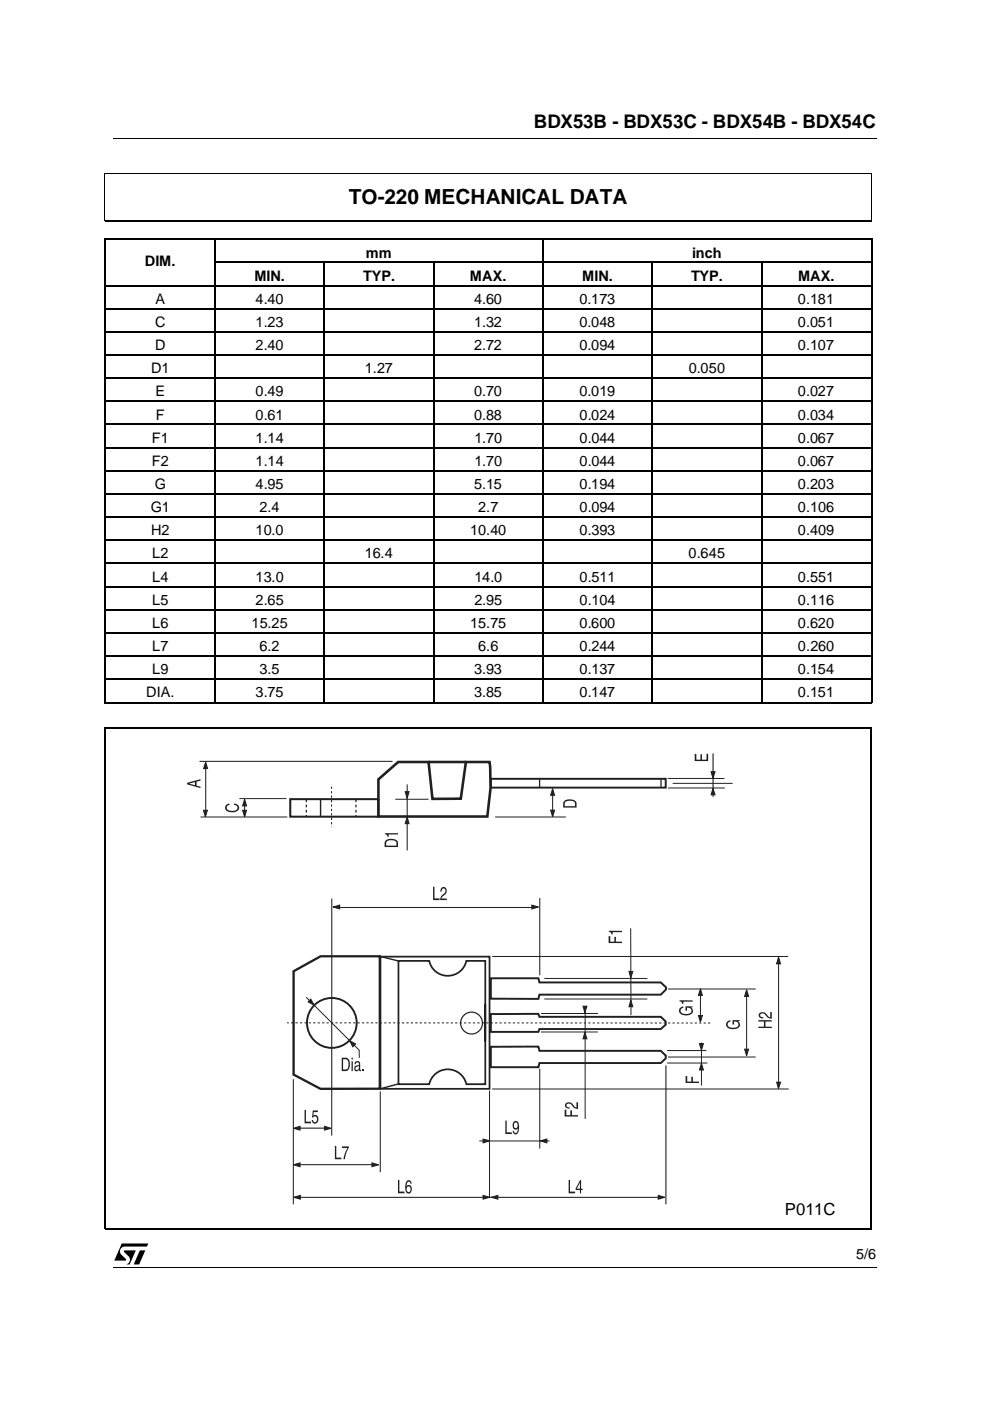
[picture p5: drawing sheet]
<svg xmlns="http://www.w3.org/2000/svg" width="210mm" height="297mm" viewBox="0 0 210 297" stroke-linecap="round" stroke-linejoin="round" font-family="sans-serif">
<g fill="none" stroke="#000" stroke-width=".24">
<path d="M22.2 50.6h162.7M22.3 50.5v98.6M45.6 55.6h139.1M45.6 50.7v98.2M68.8 55.5v93.4M91.9 55.5v93.4M115.1 50.7v98.2M138.3 55.5v93.4M161.5 55.5v93.4M184.8 50.5v98.6M22.3 60.5h162.3M22.3 65.4h162.3"/>
<path d="M22.3 70.3h162.3M22.3 75.2h162.3M22.3 80.2h162.3M22.3 85h162.3M22.3 89.9h162.3M22.3 94.9h162.3M22.3 99.8h162.3M22.3 104.7h162.3M22.3 109.6h162.3M22.3 114.5h162.3M22.3 119.4h162.3M22.3 124.4h162.3"/>
<path d="M22.3 129.2h162.3M22.3 134.1h162.3M22.3 139.1h162.3M22.2 149h162.7M22.2 154.4h162.6M22.3 154.3v106.3M22.3 144h162.3M184.7 154.3v106.3M22.2 260.6h162.6"/>
</g>
<path d="M61.5 169.4h18.7v3.8h-18.7z" fill-rule="evenodd" fill="#fff"/>
<path d="M61.5 169.4h18.7v3.8h-18.7z" fill="none" stroke="#231f20" stroke-width=".43"/>
<path d="M133.7 196.8l.1 18.4" fill="none" stroke="#231f20" stroke-width=".21"/>
<path d="M86.3 173.2l.4 1.4h-.8z" fill="#231f20"/>
<path d="M86.3 173.2l.4 1.4h-.8z" fill="none" stroke="#231f20" stroke-width=".22"/>
<path d="M42.5 173.2h18.4M105 173.2h15" fill="none" stroke="#231f20" stroke-width=".21"/>
<path d="M80.7 202.8h23.1v28.1h-23.1zM102.9 212.9v17h-4a4 4 0 0 0-4-3.2 4 4 0 0 0-3.9 3.2h-6.5v-26.2h6.5a4 4 0 0 0 3.9 3.2 4 4 0 0 0 4-3.2h4v17.1" fill="none" stroke="#231f20" stroke-width=".37"/>
<path d="M80.2 165.2l4.2-3.6h6.5l.8 7.8 6-.1 1.1-7.7h5l.2 5.5-.7 6h-23.1z" fill="none" stroke="#231f20" stroke-width=".55"/>
<circle cx="100" cy="216.9" r="2.32" fill="none" stroke="#231f20" stroke-width=".25"/>
<path d="M104.1 165.1h37v1.9h-37z" fill="none" stroke="#231f20" stroke-width=".41"/>
<path d="M43.1 171.8h.9l-.5 1.4z" fill="#231f20"/>
<path d="M43.1 171.8h.9l-.5 1.4zM50.8 169.3h9.9" fill="none" stroke="#231f20" stroke-width=".21"/>
<path d="M51.9 169.5l.4 1.4h-.9z" fill="#231f20"/>
<path d="M51.9 169.5l.4 1.4h-.9zM51.9 170.6v2.6" fill="none" stroke="#231f20" stroke-width=".21"/>
<path d="M51.4 171.8h.9l-.4 1.4z" fill="#231f20"/>
<path d="M51.4 171.8h.9l-.4 1.4z" fill="none" stroke="#231f20" stroke-width=".21"/>
<path d="M117.2 167.2l.4 1.4h-.9z" fill="#231f20"/>
<path d="M83.8 169.5h7.1M117.2 167.2l.4 1.4h-.9z" fill="none" stroke="#231f20" stroke-width=".21"/>
<path d="M150.8 163.6h.8l-.4 1.4z" fill="#231f20"/>
<path d="M151.2 159.7v9.2M150.8 163.6h.8l-.4 1.4z" fill="none" stroke="#231f20" stroke-width=".21"/>
<path d="M85.9 167.8h.8l-.4 1.5z" fill="#231f20"/>
<path d="M85.9 167.8h.8l-.4 1.5zM86.3 166.3v14M141.4 222.7h8.4" fill="none" stroke="#231f20" stroke-width=".21"/>
<path d="M148.3 221.3h.8l-.4 1.4z" fill="#231f20"/>
<path d="M104.3 202.8h62.8M104.3 230.9h62.9M141.4 225.4h8.6M148.3 221.3h.8l-.4 1.4z" fill="none" stroke="#231f20" stroke-width=".21"/>
<path d="M165.1 202.9l.4 1.5h-.8z" fill="#231f20"/>
<path d="M165.1 202.9l.4 1.5h-.8zM141.2 225.9v29.4" fill="none" stroke="#231f20" stroke-width=".21"/>
<path d="M62.3 253.8l1.4-.4v.9z" fill="#231f20"/>
<path d="M62.3 253.8l1.4-.4v.9zM63.1 253.9h77.6" fill="none" stroke="#231f20" stroke-width=".21"/>
<g fill="#231f20">
<path d="M157.9 222.4h.8l-.4 1.5z"/>
<path d="M84.4 250.2h.3v2.4h1.1v.4h-1.4z" fill-rule="evenodd"/>
<path d="M86.3 250.3a2.34 2.34 0 0 0 0 2.7 .85 .85 0 0 0 1-.4 .85 .85 0 0 0-.1-1 .56 .56 0 0 0-.5-.4 .56 .56 0 0 0-.5 .4 .71 .71 0 0 1 .6-1.1l.2 .5h.3a.63 .63 0 0 0-.3-.7 .63 .63 0 0 0-.7 0zM86.3 251.7a.38 .38 0 0 1 .4-.2 .38 .38 0 0 1 .3 .4l-.1 .7a.33 .33 0 0 1-.6 0l-.1-.5z" fill-rule="evenodd"/>
<path d="M39.7 166v.3l2.8 .8v-.3l-.8-.2v-.9l.8-.2v-.3zM40.1 166.1l1.2-.3v.7z" fill-rule="evenodd"/>
<path d="M48 170.7l.7-.3v.3a.62 .62 0 0 0-.6 .6 .62 .62 0 0 0 .6 .6h1a.63 .63 0 0 0 .7-.7 .63 .63 0 0 0-.8-.6v-.2a.95 .95 0 0 1 1.1 .9 .95 .95 0 0 1-1.1 .9 1.43 1.43 0 0 1-1.9-1z" fill-rule="evenodd"/>
<path d="M119.6 169.9l-.2 1.3h2.8v-.9a1.68 1.68 0 0 0-2.6-.4zM119.9 170a1.44 1.44 0 0 1 2 .3v.6h-2.2z" fill-rule="evenodd"/>
<path d="M147.3 159.8h.3v1.3h.9v-1.2h.3v1.2h1v-1.3h.3v1.6h-2.8z" fill-rule="evenodd"/>
<path d="M81.7 178.3l-.2 1.3h2.9v-.9a1.68 1.68 0 0 0-2.7-.4zM82 178.4a1.43 1.43 0 0 1 2 .3v.6h-2.1z" fill-rule="evenodd"/>
<path d="M81.6 176.6h2.8v.3h-2v.5h-.3l-.1-.4-.4-.2z" fill-rule="evenodd"/>
<path d="M145.4 228.1h.3v1.2h.9v-1h.3v1h1.3v.3h-2.8z" fill-rule="evenodd"/>
<path d="M154.2 216.6l.7-.3v.3a.63 .63 0 0 0-.6 .7 .63 .63 0 0 0 .6 .6h1a.63 .63 0 0 0 .7-.6 .63 .63 0 0 0-.6-.7l-.4-.1v.7h-.3v-.9h1.5v.2h-.3a.89 .89 0 0 1 .4 1.1 .89 .89 0 0 1-1 .6 1.48 1.48 0 0 1-2-1z" fill-rule="evenodd"/>
</g>
<path d="M158.3 211v11.7M157.9 222.4h.8l-.4 1.5z" fill="none" stroke="#231f20" stroke-width=".21"/>
<path d="M158.3 209.8l.4 1.5h-.8z" fill="#231f20"/>
<path d="M141.6 165h12M141.6 167.1h12.1M142.6 166.1h12.7M158.3 209.8l.4 1.5h-.8z" fill="none" stroke="#231f20" stroke-width=".21"/>
<path d="M114.4 165.2v1.7M140.1 165.1v1.7" fill="none" stroke="#231f20" stroke-width=".27"/>
<path d="M151.2 167.1l.4 1.4h-.8z" fill="#231f20"/>
<path d="M151.2 167.1l.4 1.4h-.8zM80.6 231.4v17.1" fill="none" stroke="#231f20" stroke-width=".21"/>
<path d="M62.2 205.9l5.8-3.1h12.5v28l-12.6 .1-5.7-3.1z" fill="none" stroke="#231f20" stroke-width=".49"/>
<g fill="none" stroke="#231f20" stroke-width=".41">
<path d="M104.1 215h10.1l.2 .6h25.7l1 1v.7l-1 .9h-25.7l-.2 .6h-10.1z"/>
<circle cx="70.4" cy="216.9" r="5.3"/>
</g>
<path d="M150.6 216.9h-89.7" fill="none" stroke="#231f20" stroke-width=".21" stroke-dasharray=".5 .5" stroke-linecap="butt"/>
<path d="M62.2 247l1.4-.5v.9z" fill="#231f20"/>
<path d="M62.2 247l1.4-.5v.9zM63.6 246.9h16.7" fill="none" stroke="#231f20" stroke-width=".21"/>
<g fill="#231f20">
<path d="M71 242.9h.3v2.5h1.1v.4h-1.4z" fill-rule="evenodd"/>
<path d="M72.5 243.1h1.5l-.9 2.7h-.3l.1-.5 .8-1.9h-1.2z" fill-rule="evenodd"/>
</g>
<path d="M71.7 192.4h41.1" fill="none" stroke="#231f20" stroke-width=".21"/>
<g fill="#231f20">
<path d="M91.8 188h.3v2.5h1.1v.3h-1.4z" fill-rule="evenodd"/>
<path d="M93.6 188.3a.72 .72 0 0 1 .9-.1 .72 .72 0 0 1 .2 1l-1.1 1.3h1.1v.3h-1.4l.3-.8 .6-.6a.51 .51 0 0 0 .3-.7 .51 .51 0 0 0-.7-.2l-.2 .6h-.2z" fill-rule="evenodd"/>
</g>
<path d="M42.3 161.4h40.9M70.3 190.5v50.3M165.1 204.1v26.1" fill="none" stroke="#231f20" stroke-width=".21"/>
<path d="M74.1 220.6l1.3 .7-.6 .6z" fill-rule="evenodd" fill="#231f20"/>
<path d="M74.1 220.6l1.3 .7-.6 .6z" fill="none" stroke="#231f20" stroke-width=".21"/>
<path d="M65.9 211.8l.7 1.3-1.3-.7z" fill-rule="evenodd" fill="#231f20"/>
<path d="M65.9 211.8l.7 1.3-1.3-.7z" fill="none" stroke="#231f20" stroke-width=".21"/>
<g fill="#231f20">
<path d="M72.5 224.2v2.9h.9a1.68 1.68 0 0 0 .4-2.7zM72.7 224.6h.6a1 1 0 0 1 .6 1.5l-.2 .4-.2 .2-.8 .1z" fill-rule="evenodd"/>
<path d="M74.5 224.2v.4h.3v-.4zM74.5 225v2.1h.3v-2.1z" fill-rule="evenodd"/>
<path d="M75.3 225.1l-.1 .5h.2a.34 .34 0 0 1 .2-.4 .34 .34 0 0 1 .5 .2 .34 .34 0 0 1-.2 .5 .63 .63 0 0 0-.8 .5 .63 .63 0 0 0 .8 .7l.2-.3 .2 .3h.2v-.3l-.1-.1v-1.2a.59 .59 0 0 0-.4-.5 .59 .59 0 0 0-.7 .1zM75.4 226.3l.7-.2a.47 .47 0 0 1-.1 .6 .47 .47 0 0 1-.6 0z" fill-rule="evenodd"/>
<path d="M76.9 226.7h.3v.4h-.3z" fill-rule="evenodd"/>
</g>
<path d="M64.9 211.4l11.3 11.3v1.6M115.4 207.5h21.8M115.4 211.8h21.8M103.8 231.3v22.7" fill="none" stroke="#231f20" stroke-width=".21"/>
<path d="M65 169.5v3.6M75.5 169.5v3.6" fill="none" stroke="#231f20" stroke-width=".27" stroke-dasharray=".5 .5 .5 .5 .5 .5" stroke-linecap="butt"/>
<path d="M70.3 166.8v8.5" fill="none" stroke="#231f20" stroke-width=".21" stroke-dasharray=".5 .5" stroke-linecap="butt"/>
<path d="M104.1 207.4h10.1l.2 .9h25.7l1.1 1v.5l-1.1 1.1h-25.7l-.2 .9-10.1-.1zM104.1 221.9h10.1l.2 .9h25.7l1.1 1-.1 .6-1 1h-25.7l-.2 .9h-10.1z" fill="none" stroke="#231f20" stroke-width=".41"/>
<g fill="#231f20">
<path d="M102.4 253.4l1.4 .4-1.4 .5z"/>
<path d="M129 198.5h.4v1.2h.9v-1.1h.3v1.1h1.3v.2h-2.9z" fill-rule="evenodd"/>
<path d="M129.1 197.3l2.8 .1v.2h-2v.5h-.3l-.1-.3-.4-.2z" fill-rule="evenodd"/>
</g>
<path d="M102.4 253.4l1.4 .4-1.4 .5z" fill="none" stroke="#231f20" stroke-width=".21"/>
<path d="M70.6 192.3l1.4-.4v.8z" fill="#231f20"/>
<path d="M70.6 192.3l1.4-.4v.8z" fill="none" stroke="#231f20" stroke-width=".21"/>
<path d="M112.8 191.9l1.4 .4-1.4 .4z" fill="#231f20"/>
<path d="M112.8 191.9l1.4 .4-1.4 .4z" fill="none" stroke="#231f20" stroke-width=".21"/>
<path d="M133.3 205.9h.9l-.5 1.5z" fill="#231f20"/>
<path d="M133.3 205.9h.9l-.5 1.5z" fill="none" stroke="#231f20" stroke-width=".21"/>
<path d="M133.7 212l.5 1.4h-.9z" fill="#231f20"/>
<path d="M133.7 212l.5 1.4h-.9z" fill="none" stroke="#231f20" stroke-width=".21"/>
<path d="M116.7 171.8h.9l-.4 1.4z" fill="#231f20"/>
<path d="M116.7 171.8h.9l-.4 1.4zM117.2 167.9v3.9" fill="none" stroke="#231f20" stroke-width=".21"/>
<path d="M148.7 225.4l.4 1.5h-.8z" fill="#231f20"/>
<path d="M148.7 225.4l.4 1.5h-.8zM148.7 221.1v9" fill="none" stroke="#231f20" stroke-width=".21"/>
<path d="M43.6 161.5l.4 1.5h-.8z" fill="#231f20"/>
<path d="M43.6 161.5l.4 1.5h-.8zM43.6 162.9v9.3M62.2 228.8v26.5" fill="none" stroke="#231f20" stroke-width=".21"/>
<path d="M78.9 246.5l1.4 .5-1.4 .4z" fill="#231f20"/>
<path d="M78.9 246.5l1.4 .5-1.4 .4z" fill="none" stroke="#231f20" stroke-width=".21"/>
<path d="M62.2 239.2l1.4-.4v.8z" fill="#231f20"/>
<path d="M62.2 239.2l1.4-.4v.8zM63.4 239.2h6" fill="none" stroke="#231f20" stroke-width=".21"/>
<g fill="#231f20">
<path d="M68.8 238.8l1.4 .4-1.4 .4z"/>
<path d="M64.6 235.3h.3v2.5h1.1v.4h-1.4z" fill-rule="evenodd"/>
<path d="M66.3 235.4h1.1v.4h-.9l-.1 .7a.82 .82 0 0 1 1.1 .3 .82 .82 0 0 1-.1 1 .69 .69 0 0 1-.8 .4 .69 .69 0 0 1-.5-.7h.3l.2 .4a.58 .58 0 0 0 .6-.6 .58 .58 0 0 0-.6-.5l-.4 .1z" fill-rule="evenodd"/>
</g>
<path d="M68.8 238.8l1.4 .4-1.4 .4z" fill="none" stroke="#231f20" stroke-width=".21"/>
<path d="M104.1 253.8l1.5-.4v.9z" fill="#231f20"/>
<path d="M104.1 253.8l1.5-.4v.9z" fill="none" stroke="#231f20" stroke-width=".21"/>
<path d="M139.6 253.4l1.4 .4-1.4 .5z" fill="#231f20"/>
<path d="M139.6 253.4l1.4 .4-1.4 .5z" fill="none" stroke="#231f20" stroke-width=".21"/>
<g fill="#231f20">
<path d="M120.6 250.2h.3v2.4h1v.4h-1.3z" fill-rule="evenodd"/>
<path d="M123 250.2l-1 1.8v.3h.9v.7h.3v-.7h.3v-.3h-.3v-1.8zM122.9 250.7v1.3h-.6z" fill-rule="evenodd"/>
</g>
<path d="M114.4 190.4v16.3" fill="none" stroke="#231f20" stroke-width=".21"/>
<path d="M164.7 229.4h.8l-.4 1.5z" fill="#231f20"/>
<path d="M164.7 229.4h.8l-.4 1.5z" fill="none" stroke="#231f20" stroke-width=".21"/>
<g fill="#231f20">
<path d="M160.8 216.3h2.8v.3h-1.3v1.1h1.3v.3h-2.8v-.3h1.2v-1.1h-1.2z" fill-rule="evenodd"/>
<path d="M161 214.9a1.14 1.14 0 0 1 1.8 .5l.5 .3v-1.1h.3v1.4l-.9-.3-.5-.6a.51 .51 0 0 0-.7-.3 .51 .51 0 0 0-.2 .7l.5 .2v.2a.73 .73 0 0 1-.8-.2 .73 .73 0 0 1 0-.8z" fill-rule="evenodd"/>
<path d="M107.1 237.6h.3v2.5h1.1v.3h-1.4z" fill-rule="evenodd"/>
<path d="M109 237.8a.95 .95 0 0 0-.3 1 .95 .95 0 0 0 .8 .7l.3-.3-.1 .6a.38 .38 0 0 1-.4 .4 .38 .38 0 0 1-.3-.4h-.3a.65 .65 0 0 0 .7 .7 .65 .65 0 0 0 .6-.8v-1.3a.65 .65 0 0 0-.3-.7 .65 .65 0 0 0-.7 .1zM109.2 238a.57 .57 0 0 1 .6 .6 .57 .57 0 0 1-.6 .5l-.3-.5z" fill-rule="evenodd"/>
</g>
<path d="M101.6 241.9h14.9" fill="none" stroke="#231f20" stroke-width=".21"/>
<path d="M114.5 241.9l1.5-.4v.8z" fill="#231f20"/>
<path d="M114.5 241.9l1.5-.4v.8z" fill="none" stroke="#231f20" stroke-width=".21"/>
<path d="M102.4 241.5l1.4 .4-1.4 .4z" fill="#231f20"/>
<path d="M124.1 214.3v22.9M114.4 226.6v16.9M102.4 241.5l1.4 .4-1.4 .4z" fill="none" stroke="#231f20" stroke-width=".21"/>
<g fill="#231f20">
<path d="M123.6 213.3h.8l-.4 1.4z"/>
<path d="M119.7 235.3h.4v1.1h.8v-1h.4v1h1.3v.3h-2.9z" fill-rule="evenodd"/>
<path d="M119.9 234a1.14 1.14 0 0 1 1.8 .5l.5 .3v-1.1h.4v1.4l-.7-.1-.8-.8a.51 .51 0 0 0-.6-.2 .51 .51 0 0 0-.3 .7l.6 .1v.3a.74 .74 0 0 1-.9-.3 .74 .74 0 0 1 0-.8z" fill-rule="evenodd"/>
</g>
<path d="M114.7 218.8h12M114.7 214.9h12.1M123.6 213.3h.8l-.4 1.4z" fill="none" stroke="#231f20" stroke-width=".21"/>
<path d="M124 218.8l.4 1.5h-.8z" fill="#231f20"/>
<path d="M124 218.8l.4 1.5h-.8z" fill="none" stroke="#231f20" stroke-width=".21"/>
<path d="M68 169.4v3.6M80.7 202.8l3.8 .9M84.6 229.8l-3.9 1" fill="none" stroke="#231f20" stroke-width=".29"/>
<path d="M148.1 215.3h.8l-.4 1.4z" fill="#231f20"/>
<path d="M148.1 215.3h.8l-.4 1.4z" fill="none" stroke="#231f20" stroke-width=".21"/>
<path d="M148.5 209.6l.4 1.4h-.8z" fill="#231f20"/>
<path d="M148.5 209.6l.4 1.4h-.8zM148.5 210.2v6.1" fill="none" stroke="#231f20" stroke-width=".21"/>
<g fill="#231f20">
<path d="M144.2 213.7l.7-.3v.3a.63 .63 0 0 0-.6 .7 .63 .63 0 0 0 .7 .5h1a.63 .63 0 0 0 .6-.5 .63 .63 0 0 0-.5-.7l-.4-.1v.7h-.4l.1-.9h1.5v.1l-.4 .1a.89 .89 0 0 1 .4 1.1 .89 .89 0 0 1-1 .6 1.47 1.47 0 0 1-2-1z" fill-rule="evenodd"/>
<path d="M144.1 212.1h2.8v.3h-2v.4h-.3l-.1-.4-.4-.1z" fill-rule="evenodd"/>
</g>
<path d="M141.6 209.7h18.6M141.6 224.1h18.6" fill="none" stroke="#231f20" stroke-width=".21"/>
<path d="M90.9 161.6h7.9" fill="none" stroke="#231f20" stroke-width=".55"/>
<path d="M22.2 36.8h162.6M22.3 36.7v10.1M184.7 36.7v10.1M22.2 46.8h162.6" fill="none" stroke="#000" stroke-width=".24"/>
<path d="M22.3 36.9h162.3v9.7h-162.3z" fill-rule="evenodd" fill="#fff"/>
<path d="M26.3 265.2l2.5-.1-1.3 3h-.6a1.06 1.06 0 0 0 .4-1.7l-1-1zM29.7 265.1h1.1l-1.3 3h-1.2zM25.8 263.6h5.6l-.2 .7h-4.7a1.01 1.01 0 0 0-1 .6 1.01 1.01 0 0 0 .3 1.2l.9 .9v.2l-2.5 .1z" fill="#000"/>
<path d="M24 29.3h161.9M24 268.8h161.8" fill="none" stroke="#000" stroke-width=".21"/>
<text font-size="4.4" x="73.9" y="43.2">TO-220 MECHANICAL DATA</text>
<text font-size="4" x="113.2" y="27.1">BDX53B - BDX53C - BDX54B - BDX54C</text>
<text font-size="3.5" x="166.4" y="257.6">P011C</text>
<g font-size="3.1">
<text x="30.7" y="56.5">DIM.</text>
<text x="53.9" y="59.5">MIN.</text>
<text x="77" y="59.5">TYP.</text>
<text x="77.6" y="54.6">mm</text>
<text x="99.6" y="59.5">MAX.</text>
<text x="123.4" y="59.5">MIN.</text>
<text x="146.5" y="59.5">TYP.</text>
<text x="146.7" y="54.6">inch</text>
<text x="169.2" y="59.5">MAX.</text>
<text x="33" y="64.4">A</text>
<text x="54.2" y="64.4">4.40</text>
<text x="100.6" y="64.4">4.60</text>
<text x="122.9" y="64.4">0.173</text>
<text x="169.2" y="64.4">0.181</text>
<text x="32.9" y="69.3">C</text>
<text x="54.2" y="69.3">1.23</text>
<text x="100.6" y="69.3">1.32</text>
<text x="122.9" y="69.3">0.048</text>
<text x="169.2" y="69.3">0.051</text>
<text x="32.9" y="74.2">D</text>
<text x="54.2" y="74.2">2.40</text>
<text x="100.6" y="74.2">2.72</text>
<text x="122.9" y="74.2">0.094</text>
<text x="169.2" y="74.2">0.107</text>
<text x="32" y="79.1">D1</text>
<text x="77.3" y="79.1">1.27</text>
<text x="146" y="79.1">0.050</text>
<text x="33" y="84.1">E</text>
<text x="33.1" y="88.9">F</text>
<text x="54.2" y="84.1">0.49</text>
<text x="54.2" y="88.9">0.61</text>
<text x="100.6" y="84.1">0.70</text>
<text x="100.6" y="88.9">0.88</text>
<text x="122.9" y="84.1">0.019</text>
<text x="122.9" y="88.9">0.024</text>
<text x="169.2" y="84.1">0.027</text>
<text x="169.2" y="88.9">0.034</text>
<text x="32.2" y="93.8">F1</text>
<text x="54.2" y="93.8">1.14</text>
<text x="100.6" y="93.8">1.70</text>
<text x="122.9" y="93.8">0.044</text>
<text x="169.2" y="93.8">0.067</text>
<text x="32.2" y="98.8">F2</text>
<text x="54.2" y="98.8">1.14</text>
<text x="100.6" y="98.8">1.70</text>
<text x="122.9" y="98.8">0.044</text>
<text x="169.2" y="98.8">0.067</text>
<text x="32.8" y="103.7">G</text>
<text x="54.2" y="103.7">4.95</text>
<text x="100.6" y="103.7">5.15</text>
<text x="122.9" y="103.7">0.194</text>
<text x="169.2" y="103.7">0.203</text>
<text x="32" y="108.6">G1</text>
<text x="32" y="113.5">H2</text>
<text x="54.2" y="113.5">10.0</text>
<text x="55" y="108.6">2.4</text>
<text x="99.7" y="113.5">10.40</text>
<text x="101.4" y="108.6">2.7</text>
<text x="122.9" y="113.5">0.393</text>
<text x="122.9" y="108.6">0.094</text>
<text x="169.2" y="113.5">0.409</text>
<text x="169.2" y="108.6">0.106</text>
<text x="32.3" y="118.4">L2</text>
<text x="77.3" y="118.4">16.4</text>
<text x="146" y="118.4">0.645</text>
<text x="32.3" y="123.3">L4</text>
<text x="54.2" y="123.3">13.0</text>
<text x="100.6" y="123.3">14.0</text>
<text x="122.9" y="123.3">0.511</text>
<text x="169.2" y="123.3">0.551</text>
<text x="32.3" y="128.3">L5</text>
<text x="54.2" y="128.3">2.65</text>
<text x="100.6" y="128.3">2.95</text>
<text x="122.9" y="128.3">0.104</text>
<text x="169.2" y="128.3">0.116</text>
<text x="32.3" y="133.1">L6</text>
<text x="53.3" y="133.1">15.25</text>
<text x="99.7" y="133.1">15.75</text>
<text x="122.9" y="133.1">0.600</text>
<text x="169.2" y="133.1">0.620</text>
<text x="32.3" y="138">L7</text>
<text x="32.3" y="142.9">L9</text>
<text x="55" y="142.9">3.5</text>
<text x="55" y="138">6.2</text>
<text x="100.6" y="142.9">3.93</text>
<text x="101.4" y="138">6.6</text>
<text x="122.9" y="142.9">0.137</text>
<text x="122.9" y="138">0.244</text>
<text x="169.2" y="142.9">0.154</text>
<text x="169.2" y="138">0.260</text>
<text x="31" y="147.9">DIA.</text>
<text x="54.2" y="147.9">3.75</text>
<text x="100.6" y="147.9">3.85</text>
<text x="122.9" y="147.9">0.147</text>
<text x="169.2" y="147.9">0.151</text>
</g>
<text font-size="3" x="181.5" y="266.9">5/6</text>
</svg>
